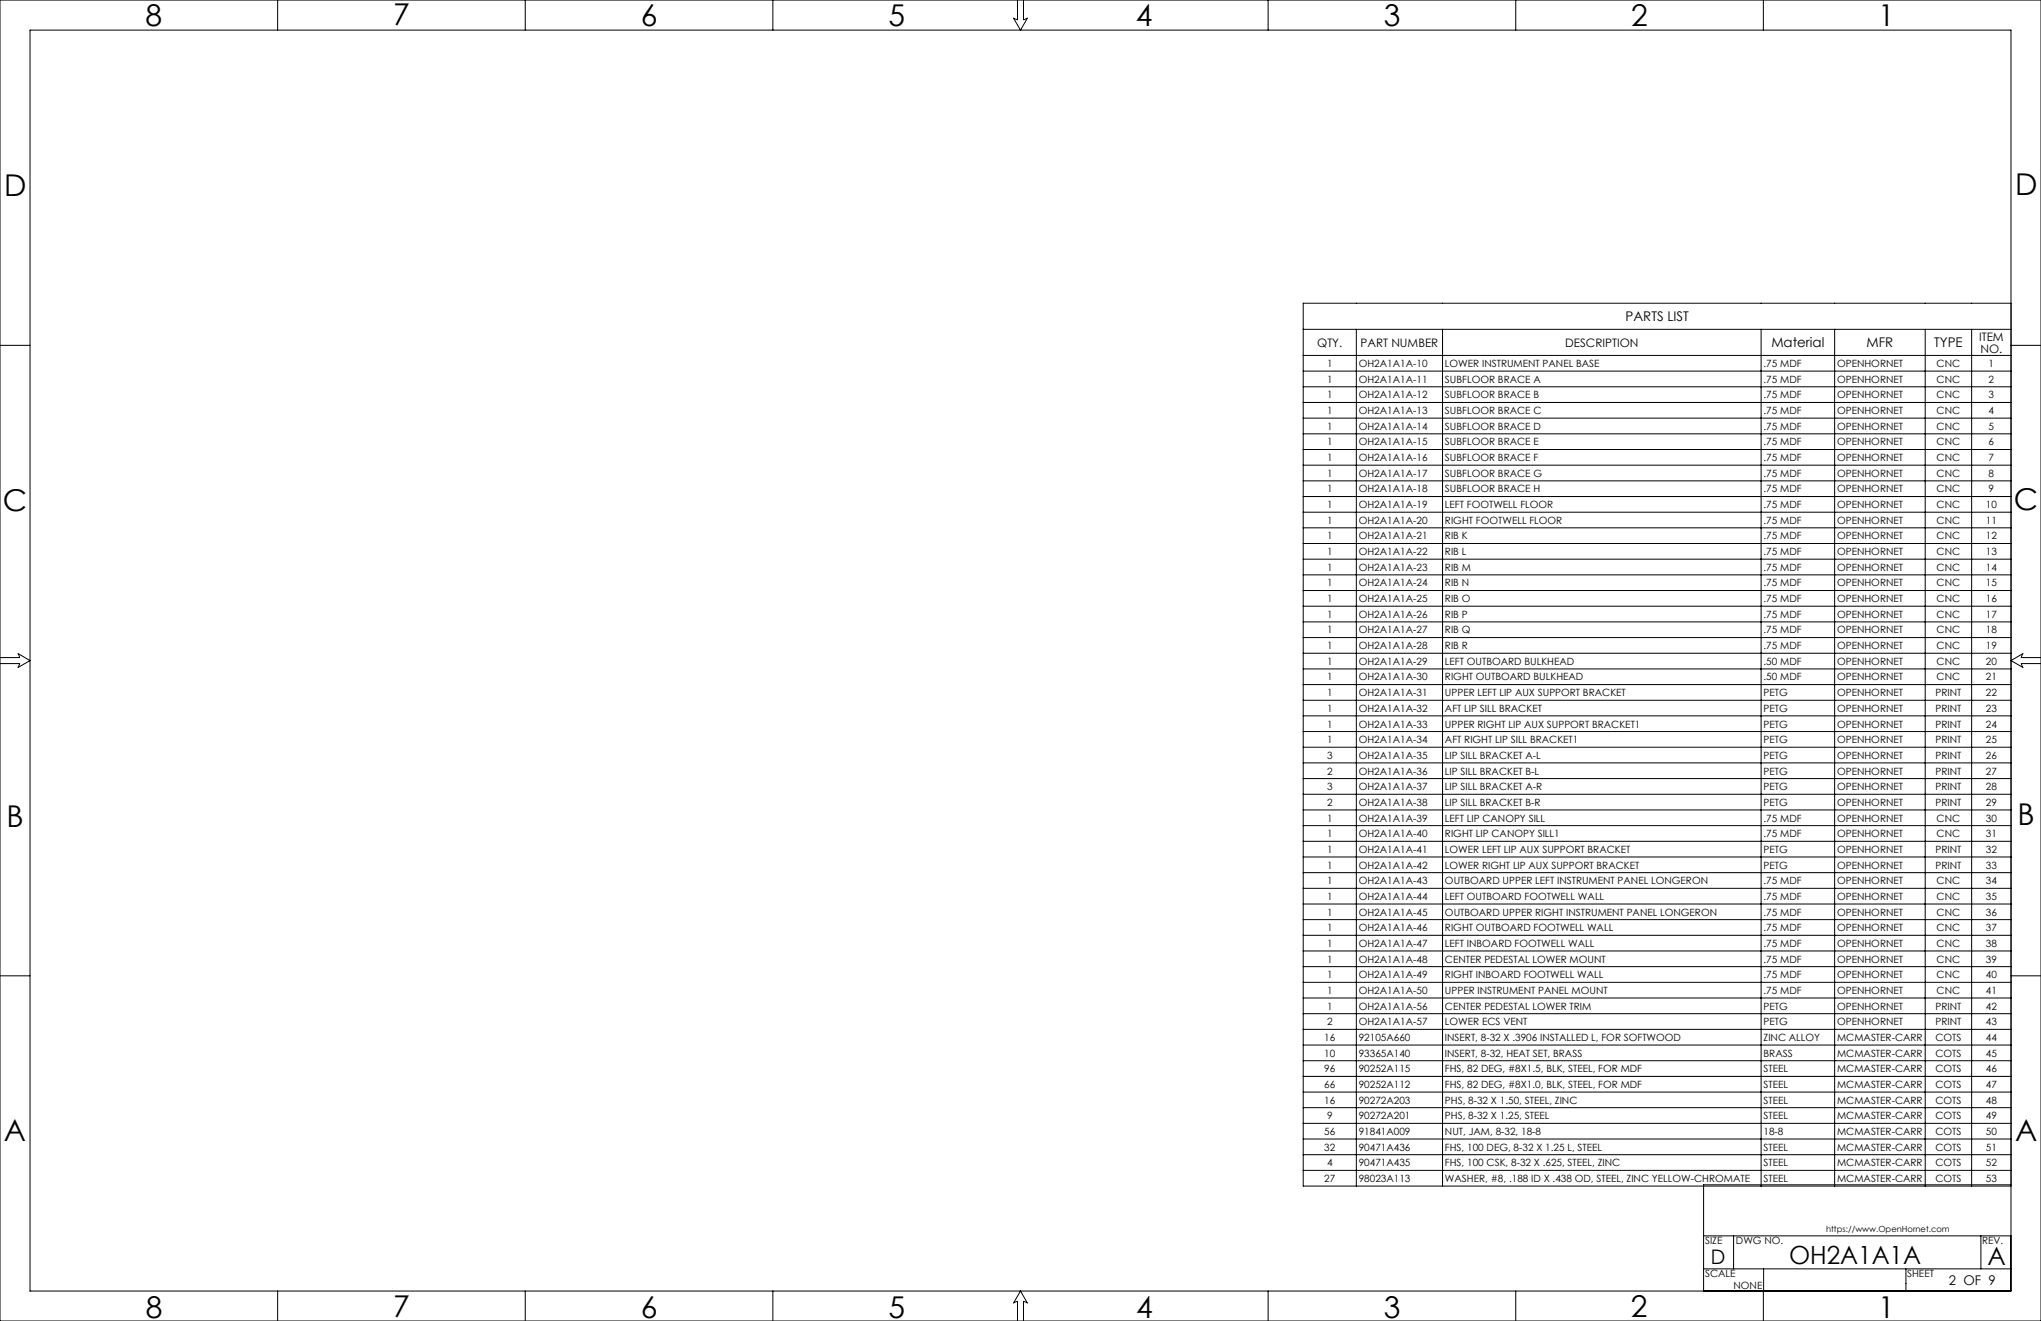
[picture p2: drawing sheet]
<svg xmlns="http://www.w3.org/2000/svg" width="864mm" height="559mm" viewBox="0 0 864 559" stroke-linecap="round" stroke-linejoin="round" font-family="sans-serif">
<g fill="none" stroke="#000" stroke-width=".42">
<path d="M0 0h863.6v558.8h-863.6zM12.7 12.7h838.2v533.4h-838.2zM117.5 0v12.7M222.2 0v12.7M327 0v12.7M430.5 0v8.4l-1.7-.7 3 5 2.9-5-1.6 .7v-8.4M536.6 0v12.7M641.4 0v12.7M746.1 0v12.7M551.4 139.3h299.5M573.9 139.3v362.4M610.4 139.3v362.4"/>
<path d="M745.2 139.3v362.4M776.3 139.3v362.4M814.6 139.3v362.4M834.2 139.3v362.4M850.9 128.3h-299.5v373.4h299.5M0 146.1h12.7M551.4 150.4h299.5M551.4 157h299.5M850.9 146.1h12.7M551.4 163.6h299.5M551.4 170.3h299.5M551.4 176.9h299.5"/>
<path d="M551.4 183.5h299.5M551.4 190.1h299.5M551.4 196.8h299.5M551.4 203.4h299.5M551.4 210h299.5M551.4 216.7h299.5M551.4 223.3h299.5M551.4 229.9h299.5M551.4 236.5h299.5M551.4 243.2h299.5M551.4 249.8h299.5M551.4 256.4h299.5"/>
<path d="M0 278.2h8.3l-.7-1.7 5.1 2.9-5.1 3 .7-1.7h-8.3M551.4 263.1h299.5M551.4 269.7h299.5M551.4 276.3h299.5M863.6 278.2h-8.4l.8-1.7-5.1 2.9 5.1 3-.8-1.7h8.4M551.4 283h299.5M551.4 289.6h299.5M551.4 296.2h299.5M551.4 302.8h299.5M551.4 309.5h299.5M551.4 316.1h299.5M551.4 322.7h299.5"/>
<path d="M551.4 329.4h299.5M551.4 336h299.5M551.4 342.6h299.5M551.4 349.2h299.5M551.4 355.9h299.5M551.4 362.5h299.5M551.4 369.1h299.5M551.4 375.8h299.5M551.4 382.4h299.5M551.4 389h299.5M551.4 395.6h299.5M0 412.8h12.7"/>
<path d="M551.4 402.3h299.5M551.4 408.9h299.5M551.4 415.5h299.5M850.9 412.8h12.7M551.4 422.2h299.5M551.4 428.8h299.5M551.4 435.4h299.5M551.4 442.1h299.5M551.4 448.7h299.5M551.4 455.3h299.5M551.4 462h299.5M551.4 468.6h299.5"/>
<path d="M551.4 475.2h299.5M551.4 481.8h299.5M551.4 488.5h299.5M551.4 495.1h299.5M850.9 501.2h-130.1v44.9M720.8 536.8h130.1M720.8 522.8h130.1M733.5 522.8v14M746.2 536.8v9.3M806.5 536.8v9.3M838.2 522.8v14M117.5 546.1v12.7"/>
<path d="M222.2 546.1v12.7M327 546.1v12.7M430.5 558.8v-8.3l-1.7 .7 3-5.1 2.9 5.1-1.6-.7v8.3M536.6 546.1v12.7M641.4 546.1v12.7M746.1 546.1v12.7"/>
</g>
<g font-size="12.7">
<text x="61.6" y="10.9">8</text>
<text x="166.4" y="10.6">7</text>
<text x="271.1" y="10.9">6</text>
<text x="375.9" y="10.9">5</text>
<text x="480.7" y="10.9">4</text>
<text x="585.5" y="10.9">3</text>
<text x="690.2" y="11">2</text>
<text x="794.7" y="10.9">1</text>
<text x="1.8" y="83">D</text>
<text x="852.6" y="82.4">D</text>
<text x="852.2" y="215.7">C</text>
<text x="1.1" y="216.3">C</text>
<text x="2.7" y="349.7">B</text>
<text x="853.7" y="349.1">B</text>
<text x="1.6" y="482.7">A</text>
<text x="852.6" y="482.5">A</text>
<text x="61.7" y="557.6">8</text>
<text x="166.4" y="557.2">7</text>
<text x="271.2" y="557.6">6</text>
<text x="376" y="557.6">5</text>
<text x="480.7" y="557.6">4</text>
<text x="585.6" y="557.6">3</text>
<text x="690.1" y="557.2">2</text>
<text x="794.7" y="557.6">1</text>
</g>
<g font-size="10.6">
<text x="757" y="534.8">OH2A1A1A</text>
<text x="840.9" y="535.3">A</text>
</g>
<text font-size="8.5" x="723.9" y="534.7">D</text>
<g font-size="5.6">
<text x="687.8" y="135.9">PARTS LIST</text>
<text x="749.5" y="146.9">Material</text>
<text x="789.8" y="146.9">MFR</text>
<text x="818.4" y="146.9">TYPE</text>
<text x="824.6" y="543.6">2 OF 9</text>
</g>
<g font-size="4.9">
<text x="557.3" y="146.7">QTY.</text>
<text x="575.7" y="146.7">PART NUMBER</text>
<text x="662.3" y="146.7">DESCRIPTION</text>
<text x="837.4" y="144.2">ITEM</text>
<text x="838" y="149.2">NO.</text>
</g>
<g font-size="4.2">
<text x="561.5" y="155.3">1</text>
<text x="574.9" y="155.3">OH2A1A1A-10</text>
<text x="611.4" y="155.3">LOWER INSTRUMENT PANEL BASE</text>
<text x="746.2" y="155.3">.75 MDF</text>
<text x="777.3" y="155.3">OPENHORNET</text>
<text x="819.4" y="155.3">CNC</text>
<text x="841.4" y="155.3">1</text>
<text x="561.5" y="161.9">1</text>
<text x="574.9" y="161.9">OH2A1A1A-11</text>
<text x="611.4" y="161.9">SUBFLOOR BRACE A</text>
<text x="746.2" y="161.9">.75 MDF</text>
<text x="777.3" y="161.9">OPENHORNET</text>
<text x="819.4" y="161.9">CNC</text>
<text x="841.4" y="161.9">2</text>
<text x="561.5" y="168.5">1</text>
<text x="574.9" y="168.5">OH2A1A1A-12</text>
<text x="611.4" y="168.5">SUBFLOOR BRACE B</text>
<text x="746.2" y="168.5">.75 MDF</text>
<text x="777.3" y="168.5">OPENHORNET</text>
<text x="819.4" y="168.5">CNC</text>
<text x="841.4" y="168.5">3</text>
<text x="561.5" y="175.2">1</text>
<text x="574.9" y="175.2">OH2A1A1A-13</text>
<text x="611.4" y="175.2">SUBFLOOR BRACE C</text>
<text x="746.2" y="175.2">.75 MDF</text>
<text x="777.3" y="175.2">OPENHORNET</text>
<text x="819.4" y="175.2">CNC</text>
<text x="841.4" y="175.2">4</text>
<text x="561.5" y="181.8">1</text>
<text x="574.9" y="181.8">OH2A1A1A-14</text>
<text x="611.4" y="181.8">SUBFLOOR BRACE D</text>
<text x="746.2" y="181.8">.75 MDF</text>
<text x="777.3" y="181.8">OPENHORNET</text>
<text x="819.4" y="181.8">CNC</text>
<text x="841.4" y="181.8">5</text>
<text x="561.5" y="188.4">1</text>
<text x="574.9" y="188.4">OH2A1A1A-15</text>
<text x="611.4" y="188.4">SUBFLOOR BRACE E</text>
<text x="746.2" y="188.4">.75 MDF</text>
<text x="777.3" y="188.4">OPENHORNET</text>
<text x="819.4" y="188.4">CNC</text>
<text x="841.4" y="188.4">6</text>
<text x="561.5" y="195">1</text>
<text x="574.9" y="195">OH2A1A1A-16</text>
<text x="611.4" y="195">SUBFLOOR BRACE F</text>
<text x="746.2" y="195">.75 MDF</text>
<text x="777.3" y="195">OPENHORNET</text>
<text x="819.4" y="195">CNC</text>
<text x="841.4" y="195">7</text>
<text x="561.5" y="201.7">1</text>
<text x="574.9" y="201.7">OH2A1A1A-17</text>
<text x="611.4" y="201.7">SUBFLOOR BRACE G</text>
<text x="746.2" y="201.7">.75 MDF</text>
<text x="777.3" y="201.7">OPENHORNET</text>
<text x="819.4" y="201.7">CNC</text>
<text x="841.4" y="201.7">8</text>
<text x="561.5" y="208.3">1</text>
<text x="574.9" y="208.3">OH2A1A1A-18</text>
<text x="611.4" y="208.3">SUBFLOOR BRACE H</text>
<text x="746.2" y="208.3">.75 MDF</text>
<text x="777.3" y="208.3">OPENHORNET</text>
<text x="819.4" y="208.3">CNC</text>
<text x="841.4" y="208.3">9</text>
<text x="561.5" y="214.9">1</text>
<text x="574.9" y="214.9">OH2A1A1A-19</text>
<text x="611.4" y="214.9">LEFT FOOTWELL FLOOR</text>
<text x="746.2" y="214.9">.75 MDF</text>
<text x="777.3" y="214.9">OPENHORNET</text>
<text x="819.4" y="214.9">CNC</text>
<text x="840.3" y="214.9">10</text>
<text x="561.5" y="221.6">1</text>
<text x="574.9" y="221.6">OH2A1A1A-20</text>
<text x="611.4" y="221.6">RIGHT FOOTWELL FLOOR</text>
<text x="746.2" y="221.6">.75 MDF</text>
<text x="777.3" y="221.6">OPENHORNET</text>
<text x="819.4" y="221.6">CNC</text>
<text x="840.3" y="221.6">11</text>
<text x="561.5" y="228.2">1</text>
<text x="574.9" y="228.2">OH2A1A1A-21</text>
<text x="611.4" y="228.2">RIB K</text>
<text x="746.2" y="228.2">.75 MDF</text>
<text x="777.3" y="228.2">OPENHORNET</text>
<text x="819.4" y="228.2">CNC</text>
<text x="840.3" y="228.2">12</text>
<text x="561.5" y="234.8">1</text>
<text x="574.9" y="234.8">OH2A1A1A-22</text>
<text x="611.4" y="234.8">RIB L</text>
<text x="746.2" y="234.8">.75 MDF</text>
<text x="777.3" y="234.8">OPENHORNET</text>
<text x="819.4" y="234.8">CNC</text>
<text x="840.3" y="234.8">13</text>
<text x="561.5" y="241.4">1</text>
<text x="574.9" y="241.4">OH2A1A1A-23</text>
<text x="611.4" y="241.4">RIB M</text>
<text x="746.2" y="241.4">.75 MDF</text>
<text x="777.3" y="241.4">OPENHORNET</text>
<text x="819.4" y="241.4">CNC</text>
<text x="840.3" y="241.4">14</text>
<text x="561.5" y="248.1">1</text>
<text x="574.9" y="248.1">OH2A1A1A-24</text>
<text x="611.4" y="248.1">RIB N</text>
<text x="746.2" y="248.1">.75 MDF</text>
<text x="777.3" y="248.1">OPENHORNET</text>
<text x="819.4" y="248.1">CNC</text>
<text x="840.3" y="248.1">15</text>
<text x="561.5" y="254.7">1</text>
<text x="574.9" y="254.7">OH2A1A1A-25</text>
<text x="611.4" y="254.7">RIB O</text>
<text x="746.2" y="254.7">.75 MDF</text>
<text x="777.3" y="254.7">OPENHORNET</text>
<text x="819.4" y="254.7">CNC</text>
<text x="840.3" y="254.7">16</text>
<text x="561.5" y="261.3">1</text>
<text x="574.9" y="261.3">OH2A1A1A-26</text>
<text x="611.4" y="261.3">RIB P</text>
<text x="746.2" y="261.3">.75 MDF</text>
<text x="777.3" y="261.3">OPENHORNET</text>
<text x="819.4" y="261.3">CNC</text>
<text x="840.3" y="261.3">17</text>
<text x="561.5" y="268">1</text>
<text x="574.9" y="268">OH2A1A1A-27</text>
<text x="611.4" y="268">RIB Q</text>
<text x="746.2" y="268">.75 MDF</text>
<text x="777.3" y="268">OPENHORNET</text>
<text x="819.4" y="268">CNC</text>
<text x="840.3" y="268">18</text>
<text x="561.5" y="274.6">1</text>
<text x="574.9" y="274.6">OH2A1A1A-28</text>
<text x="611.4" y="274.6">RIB R</text>
<text x="746.2" y="274.6">.75 MDF</text>
<text x="777.3" y="274.6">OPENHORNET</text>
<text x="819.4" y="274.6">CNC</text>
<text x="840.3" y="274.6">19</text>
<text x="561.5" y="281.2">1</text>
<text x="574.9" y="281.2">OH2A1A1A-29</text>
<text x="611.4" y="281.2">LEFT OUTBOARD BULKHEAD</text>
<text x="746.2" y="281.2">.50 MDF</text>
<text x="777.3" y="281.2">OPENHORNET</text>
<text x="819.4" y="281.2">CNC</text>
<text x="840.3" y="281.2">20</text>
<text x="561.5" y="287.9">1</text>
<text x="574.9" y="287.9">OH2A1A1A-30</text>
<text x="611.4" y="287.9">RIGHT OUTBOARD BULKHEAD</text>
<text x="746.2" y="287.9">.50 MDF</text>
<text x="777.3" y="287.9">OPENHORNET</text>
<text x="819.4" y="287.9">CNC</text>
<text x="840.3" y="287.9">21</text>
<text x="561.5" y="294.5">1</text>
<text x="574.9" y="294.5">OH2A1A1A-31</text>
<text x="611.4" y="294.5">UPPER LEFT LIP AUX SUPPORT BRACKET</text>
<text x="746.2" y="294.5">PETG</text>
<text x="777.3" y="294.5">OPENHORNET</text>
<text x="819" y="294.5">PRINT</text>
<text x="840.3" y="294.5">22</text>
<text x="561.5" y="301.1">1</text>
<text x="574.9" y="301.1">OH2A1A1A-32</text>
<text x="611.4" y="301.1">AFT LIP SILL BRACKET</text>
<text x="746.2" y="301.1">PETG</text>
<text x="777.3" y="301.1">OPENHORNET</text>
<text x="819" y="301.1">PRINT</text>
<text x="840.3" y="301.1">23</text>
<text x="561.5" y="307.7">1</text>
<text x="574.9" y="307.7">OH2A1A1A-33</text>
<text x="611.4" y="307.7">UPPER RIGHT LIP AUX SUPPORT BRACKET1</text>
<text x="746.2" y="307.7">PETG</text>
<text x="777.3" y="307.7">OPENHORNET</text>
<text x="819" y="307.7">PRINT</text>
<text x="840.3" y="307.7">24</text>
<text x="561.5" y="314.4">1</text>
<text x="574.9" y="314.4">OH2A1A1A-34</text>
<text x="611.4" y="314.4">AFT RIGHT LIP SILL BRACKET1</text>
<text x="746.2" y="314.4">PETG</text>
<text x="777.3" y="314.4">OPENHORNET</text>
<text x="819" y="314.4">PRINT</text>
<text x="840.3" y="314.4">25</text>
<text x="561.5" y="321">3</text>
<text x="574.9" y="321">OH2A1A1A-35</text>
<text x="611.4" y="321">LIP SILL BRACKET A-L</text>
<text x="746.2" y="321">PETG</text>
<text x="777.3" y="321">OPENHORNET</text>
<text x="819" y="321">PRINT</text>
<text x="840.3" y="321">26</text>
<text x="561.5" y="327.6">2</text>
<text x="574.9" y="327.6">OH2A1A1A-36</text>
<text x="611.4" y="327.6">LIP SILL BRACKET B-L</text>
<text x="746.2" y="327.6">PETG</text>
<text x="777.3" y="327.6">OPENHORNET</text>
<text x="819" y="327.6">PRINT</text>
<text x="840.3" y="327.6">27</text>
<text x="561.5" y="334.3">3</text>
<text x="574.9" y="334.3">OH2A1A1A-37</text>
<text x="611.4" y="334.3">LIP SILL BRACKET A-R</text>
<text x="746.2" y="334.3">PETG</text>
<text x="777.3" y="334.3">OPENHORNET</text>
<text x="819" y="334.3">PRINT</text>
<text x="840.3" y="334.3">28</text>
<text x="561.5" y="340.9">2</text>
<text x="574.9" y="340.9">OH2A1A1A-38</text>
<text x="611.4" y="340.9">LIP SILL BRACKET B-R</text>
<text x="746.2" y="340.9">PETG</text>
<text x="777.3" y="340.9">OPENHORNET</text>
<text x="819" y="340.9">PRINT</text>
<text x="840.3" y="340.9">29</text>
<text x="561.5" y="347.5">1</text>
<text x="574.9" y="347.5">OH2A1A1A-39</text>
<text x="611.4" y="347.5">LEFT LIP CANOPY SILL</text>
<text x="746.2" y="347.5">.75 MDF</text>
<text x="777.3" y="347.5">OPENHORNET</text>
<text x="819.4" y="347.5">CNC</text>
<text x="840.3" y="347.5">30</text>
<text x="561.5" y="354.1">1</text>
<text x="574.9" y="354.1">OH2A1A1A-40</text>
<text x="611.4" y="354.1">RIGHT LIP CANOPY SILL1</text>
<text x="746.2" y="354.1">.75 MDF</text>
<text x="777.3" y="354.1">OPENHORNET</text>
<text x="819.4" y="354.1">CNC</text>
<text x="840.3" y="354.1">31</text>
<text x="561.5" y="360.8">1</text>
<text x="574.9" y="360.8">OH2A1A1A-41</text>
<text x="611.4" y="360.8">LOWER LEFT LIP AUX SUPPORT BRACKET</text>
<text x="746.2" y="360.8">PETG</text>
<text x="777.3" y="360.8">OPENHORNET</text>
<text x="819" y="360.8">PRINT</text>
<text x="840.3" y="360.8">32</text>
<text x="561.5" y="367.4">1</text>
<text x="574.9" y="367.4">OH2A1A1A-42</text>
<text x="611.4" y="367.4">LOWER RIGHT LIP AUX SUPPORT BRACKET</text>
<text x="746.2" y="367.4">PETG</text>
<text x="777.3" y="367.4">OPENHORNET</text>
<text x="819" y="367.4">PRINT</text>
<text x="840.3" y="367.4">33</text>
<text x="561.5" y="374">1</text>
<text x="574.9" y="374">OH2A1A1A-43</text>
<text x="611.4" y="374">OUTBOARD UPPER LEFT INSTRUMENT PANEL LONGERON</text>
<text x="746.2" y="374">.75 MDF</text>
<text x="777.3" y="374">OPENHORNET</text>
<text x="819.4" y="374">CNC</text>
<text x="840.3" y="374">34</text>
<text x="561.5" y="380.7">1</text>
<text x="574.9" y="380.7">OH2A1A1A-44</text>
<text x="611.4" y="380.7">LEFT OUTBOARD FOOTWELL WALL</text>
<text x="746.2" y="380.7">.75 MDF</text>
<text x="777.3" y="380.7">OPENHORNET</text>
<text x="819.4" y="380.7">CNC</text>
<text x="840.3" y="380.7">35</text>
<text x="561.5" y="387.3">1</text>
<text x="574.9" y="387.3">OH2A1A1A-45</text>
<text x="611.4" y="387.3">OUTBOARD UPPER RIGHT INSTRUMENT PANEL LONGERON</text>
<text x="746.2" y="387.3">.75 MDF</text>
<text x="777.3" y="387.3">OPENHORNET</text>
<text x="819.4" y="387.3">CNC</text>
<text x="840.3" y="387.3">36</text>
<text x="561.5" y="393.9">1</text>
<text x="574.9" y="393.9">OH2A1A1A-46</text>
<text x="611.4" y="393.9">RIGHT OUTBOARD FOOTWELL WALL</text>
<text x="746.2" y="393.9">.75 MDF</text>
<text x="777.3" y="393.9">OPENHORNET</text>
<text x="819.4" y="393.9">CNC</text>
<text x="840.3" y="393.9">37</text>
<text x="561.5" y="400.6">1</text>
<text x="574.9" y="400.6">OH2A1A1A-47</text>
<text x="611.4" y="400.6">LEFT INBOARD FOOTWELL WALL</text>
<text x="746.2" y="400.6">.75 MDF</text>
<text x="777.3" y="400.6">OPENHORNET</text>
<text x="819.4" y="400.6">CNC</text>
<text x="840.3" y="400.6">38</text>
<text x="561.5" y="407.2">1</text>
<text x="574.9" y="407.2">OH2A1A1A-48</text>
<text x="611.4" y="407.2">CENTER PEDESTAL LOWER MOUNT</text>
<text x="746.2" y="407.2">.75 MDF</text>
<text x="777.3" y="407.2">OPENHORNET</text>
<text x="819.4" y="407.2">CNC</text>
<text x="840.3" y="407.2">39</text>
<text x="561.5" y="413.8">1</text>
<text x="574.9" y="413.8">OH2A1A1A-49</text>
<text x="611.4" y="413.8">RIGHT INBOARD FOOTWELL WALL</text>
<text x="746.2" y="413.8">.75 MDF</text>
<text x="777.3" y="413.8">OPENHORNET</text>
<text x="819.4" y="413.8">CNC</text>
<text x="840.3" y="413.8">40</text>
<text x="561.5" y="420.4">1</text>
<text x="574.9" y="420.4">OH2A1A1A-50</text>
<text x="611.4" y="420.4">UPPER INSTRUMENT PANEL MOUNT</text>
<text x="746.2" y="420.4">.75 MDF</text>
<text x="777.3" y="420.4">OPENHORNET</text>
<text x="819.4" y="420.4">CNC</text>
<text x="840.3" y="420.4">41</text>
<text x="561.5" y="427.1">1</text>
<text x="574.9" y="427.1">OH2A1A1A-56</text>
<text x="611.4" y="427.1">CENTER PEDESTAL LOWER TRIM</text>
<text x="746.2" y="427.1">PETG</text>
<text x="777.3" y="427.1">OPENHORNET</text>
<text x="819" y="427.1">PRINT</text>
<text x="840.3" y="427.1">42</text>
<text x="561.5" y="433.7">2</text>
<text x="574.9" y="433.7">OH2A1A1A-57</text>
<text x="611.4" y="433.7">LOWER ECS VENT</text>
<text x="746.2" y="433.7">PETG</text>
<text x="777.3" y="433.7">OPENHORNET</text>
<text x="819" y="433.7">PRINT</text>
<text x="840.3" y="433.7">43</text>
<text x="560.3" y="440.3">16</text>
<text x="574.9" y="440.3">92105A660</text>
<text x="611.4" y="440.3">INSERT, 8-32 X .3906 INSTALLED L, FOR SOFTWOOD</text>
<text x="746.2" y="440.3">ZINC ALLOY</text>
<text x="777.3" y="440.3">MCMASTER-CARR</text>
<text x="818.9" y="440.3">COTS</text>
<text x="840.3" y="440.3">44</text>
<text x="560.3" y="447">10</text>
<text x="574.9" y="447">93365A140</text>
<text x="611.4" y="447">INSERT, 8-32, HEAT SET, BRASS</text>
<text x="746.2" y="447">BRASS</text>
<text x="777.3" y="447">MCMASTER-CARR</text>
<text x="818.9" y="447">COTS</text>
<text x="840.3" y="447">45</text>
<text x="560.3" y="453.6">96</text>
<text x="574.9" y="453.6">90252A115</text>
<text x="611.4" y="453.6">FHS, 82 DEG, #8X1.5, BLK, STEEL, FOR MDF</text>
<text x="746.2" y="453.6">STEEL</text>
<text x="777.3" y="453.6">MCMASTER-CARR</text>
<text x="818.9" y="453.6">COTS</text>
<text x="840.3" y="453.6">46</text>
<text x="560.3" y="460.2">66</text>
<text x="574.9" y="460.2">90252A112</text>
<text x="611.4" y="460.2">FHS, 82 DEG, #8X1.0, BLK, STEEL, FOR MDF</text>
<text x="746.2" y="460.2">STEEL</text>
<text x="777.3" y="460.2">MCMASTER-CARR</text>
<text x="818.9" y="460.2">COTS</text>
<text x="840.3" y="460.2">47</text>
<text x="560.3" y="466.8">16</text>
<text x="574.9" y="466.8">90272A203</text>
<text x="611.4" y="466.8">PHS, 8-32 X 1.50, STEEL, ZINC</text>
<text x="746.2" y="466.8">STEEL</text>
<text x="777.3" y="466.8">MCMASTER-CARR</text>
<text x="818.9" y="466.8">COTS</text>
<text x="840.3" y="466.8">48</text>
<text x="561.5" y="473.5">9</text>
<text x="574.9" y="473.5">90272A201</text>
<text x="611.4" y="473.5">PHS, 8-32 X 1.25, STEEL</text>
<text x="746.2" y="473.5">STEEL</text>
<text x="777.3" y="473.5">MCMASTER-CARR</text>
<text x="818.9" y="473.5">COTS</text>
<text x="840.3" y="473.5">49</text>
<text x="560.3" y="480.1">56</text>
<text x="574.9" y="480.1">91841A009</text>
<text x="611.4" y="480.1">NUT, JAM, 8-32, 18-8</text>
<text x="746.2" y="480.1">18-8</text>
<text x="777.3" y="480.1">MCMASTER-CARR</text>
<text x="818.9" y="480.1">COTS</text>
<text x="840.3" y="480.1">50</text>
<text x="560.3" y="486.7">32</text>
<text x="574.9" y="486.7">90471A436</text>
<text x="611.4" y="486.7">FHS, 100 DEG, 8-32 X 1.25 L, STEEL</text>
<text x="746.2" y="486.7">STEEL</text>
<text x="777.3" y="486.7">MCMASTER-CARR</text>
<text x="818.9" y="486.7">COTS</text>
<text x="840.3" y="486.7">51</text>
<text x="561.5" y="493.4">4</text>
<text x="574.9" y="493.4">90471A435</text>
<text x="611.4" y="493.4">FHS, 100 CSK, 8-32 X .625, STEEL, ZINC</text>
<text x="746.2" y="493.4">STEEL</text>
<text x="777.3" y="493.4">MCMASTER-CARR</text>
<text x="818.9" y="493.4">COTS</text>
<text x="840.3" y="493.4">52</text>
<text x="560.3" y="500">27</text>
<text x="574.9" y="500">98023A113</text>
<text x="611.4" y="500">WASHER, #8, .188 ID X .438 OD, STEEL, ZINC YELLOW-CHROMATE</text>
<text x="746.2" y="500">STEEL</text>
<text x="777.3" y="500">MCMASTER-CARR</text>
<text x="818.9" y="500">COTS</text>
<text x="840.3" y="500">53</text>
<text x="721.5" y="526.2">SIZE</text>
<text x="734.5" y="526.2">DWG NO.</text>
<text x="838.7" y="526.1">REV.</text>
<text x="721.5" y="540.3">SCALE</text>
<text x="733.5" y="545.3">NONE</text>
<text x="807" y="540.3">SHEET</text>
</g>
<text font-size="3.5" x="772.7" y="521.2">https://www.OpenHornet.com</text>
</svg>
